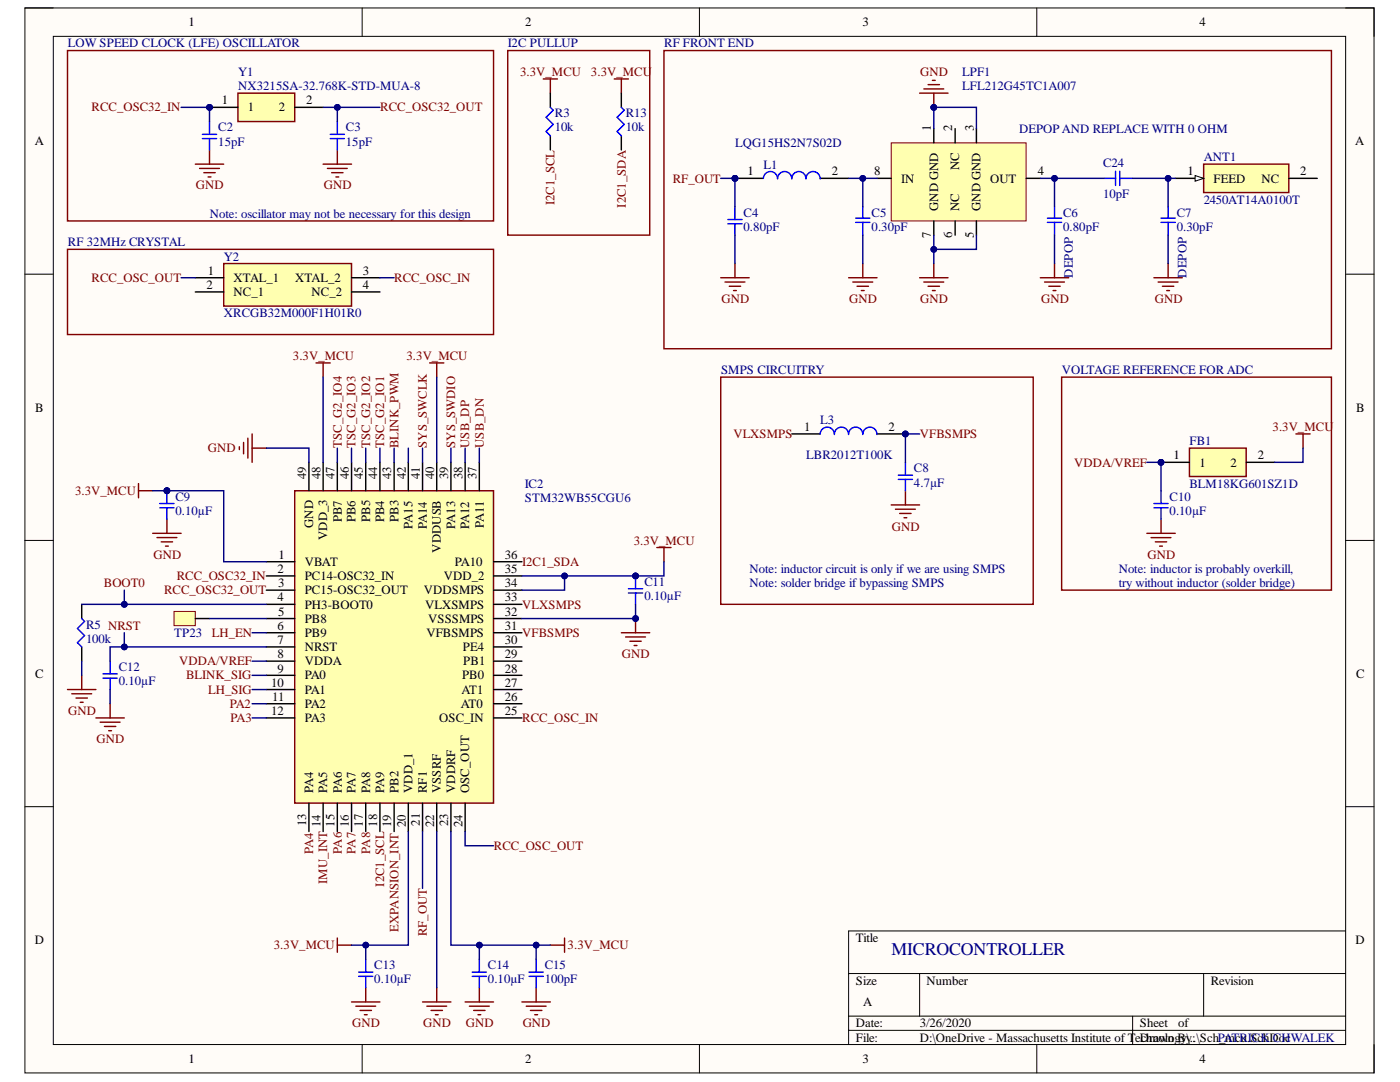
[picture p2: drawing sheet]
<svg xmlns="http://www.w3.org/2000/svg" width="279mm" height="216mm" viewBox="0 0 279 216" stroke-linecap="round" stroke-linejoin="round" font-family="sans-serif">
<path d="M5 1.6h269.2v212.5h-269.2z" fill-rule="evenodd" fill="#fffcf8"/>
<path d="M5 1.6h269.2v212.5h-269.2z" fill="none" stroke="#000" stroke-width=".2"/>
<path d="M10.6 7.3h258v201.1h-258z" fill-rule="evenodd" fill="#fffcf8"/>
<g fill="none" stroke="#000" stroke-width=".2">
<path d="M5 1.6h5.6M10.6 7.3h258v201.1h-258zM72.3 1.6v5.7M139.6 1.6v5.7M206.9 1.6v5.7M268.6 1.6h5.6v5.7M5 54.7h5.6M268.6 54.7h5.6M5 107.8h5.6M268.6 107.8h5.6M5 161h5.6M268.6 161h5.6"/>
<path d="M169.4 194.3h99.2M183.5 194.3v8.5M240.2 194.3v8.5M268.6 185.8h-99.2v22.6M72.3 208.4v5.7M139.6 208.4v5.7M169.4 202.8h99.2M169.4 205.6h99.2M206.9 208.4v5.7M226 202.8v5.6M274.2 208.4v5.7"/>
</g>
<path d="M58.8 97.9h39.7v62.4h-39.7z" fill-rule="evenodd" fill="#ffffb0"/>
<path d="M58.8 97.9h39.7v62.4h-39.7zM19.1 143.3h5.7M20 144.1h4M20.8 145h2.3M21.7 145.8h.6M22 140.4v2.9M84.3 199.9h5.7M87.2 197.1v2.8M85.2 200.8h3.9M86 201.6h2.3M86.9 202.5h.5" fill="none" stroke="#800000" stroke-width=".29"/>
<g fill="none" stroke="#000" stroke-width=".29">
<path d="M61.7 92.3v5.6M64.5 92.3v5.6M67.3 92.3v5.6M70.2 92.3v5.6M73 92.3v5.6M75.8 92.3v5.6M78.7 92.3v5.6M81.5 92.3v5.6M84.3 92.3v5.6M87.2 92.3v5.6M90 92.3v5.6M92.8 92.3v5.6"/>
<path d="M95.7 92.3v5.6M53.1 112.1h5.7M53.1 114.9h5.7M53.1 117.8h5.7M98.5 112.1h5.7M98.5 114.9h5.7M98.5 117.8h5.7M53.1 120.6h5.7M53.1 123.4h5.7M53.1 126.3h5.7M53.1 129.1h5.7M53.1 131.9h5.7"/>
<path d="M53.1 134.8h5.7M53.1 137.6h5.7M98.5 120.6h5.7M98.5 123.4h5.7M98.5 126.3h5.7M98.5 129.1h5.7M98.5 131.9h5.7M98.5 134.8h5.7M98.5 137.6h5.7M53.1 140.4h5.7M53.1 143.3h5.7M98.5 140.4h5.7"/>
<path d="M98.5 143.3h5.7M61.7 160.3v5.6M64.5 160.3v5.6M67.3 160.3v5.6M70.2 160.3v5.6M73 160.3v5.6M75.8 160.3v5.6M78.7 160.3v5.6M81.5 160.3v5.6M84.3 160.3v5.6M87.2 160.3v5.6M90 160.3v5.6"/>
<path d="M92.8 160.3v5.6"/>
</g>
<circle cx="146.7" cy="35.6" r=".57" fill="#000080"/>
<circle cx="146.7" cy="35.6" r=".57" fill="none" stroke="#000080" stroke-width=".2"/>
<path d="M146.7 35.6h5.6" fill="none" stroke="#000" stroke-width=".29"/>
<circle cx="146.7" cy="35.6" r=".57" fill="#000080"/>
<circle cx="146.7" cy="35.6" r=".57" fill="none" stroke="#000080" stroke-width=".2"/>
<path d="M163.7 35.6h5.7" fill="none" stroke="#000" stroke-width=".29"/>
<path d="M152.3 35.6a1.42 1.42 0 0 1 1.5-1.4 1.42 1.42 0 0 1 1.4 1.5M155.2 35.6a1.42 1.42 0 0 1 1.5-1.4 1.42 1.42 0 0 1 1.3 1.5M158 35.6a1.42 1.42 0 0 1 1.5-1.4 1.42 1.42 0 0 1 1.3 1.5M160.9 35.6a1.42 1.42 0 0 1 1.4-1.4 1.42 1.42 0 0 1 1.4 1.5M145.3 44.7h2.8M145.3 43.8h2.8M146.7 41.3v2.5M146.7 44.7v2.2M170.8 43.5h2.8M170.8 44.4h2.8M172.2 41.3v2.2M172.2 44.4v2.5" fill="none" stroke="#00f" stroke-width=".29"/>
<g fill="none" stroke="#800000" stroke-width=".29">
<path d="M183.5 18.6h5.7M184.4 17.7h3.9M185.2 16.9h2.3M186.1 16h.5M186.4 18.6v2.8M143.8 55.4h5.7M144.7 56.3h4M145.5 57.1h2.3M146.4 58h.6M146.7 52.6v2.8M169.4 55.4h5.6M170.2 56.3h4"/>
<path d="M171 57.1h2.3M171.9 58h.6M172.2 52.6v2.8M183.5 55.4h5.7M184.4 56.3h3.9M185.2 57.1h2.3M186.1 58h.5M186.4 52.6v2.8"/>
</g>
<circle cx="186.4" cy="21.4" r=".57" fill="#000080"/>
<circle cx="186.4" cy="21.4" r=".57" fill="none" stroke="#000080" stroke-width=".2"/>
<path d="M177.9 28.5h26.9v15.6h-26.9z" fill-rule="evenodd" fill="#ffffb0"/>
<path d="M177.9 28.5h26.9v15.6h-26.9z" fill="none" stroke="#800000" stroke-width=".2"/>
<path d="M175 35.6h2.9M186.4 25.7v2.8M190.6 25.7v2.8M194.9 25.7v2.8M204.8 35.6h2.8M186.4 44.1v2.8M190.6 44.1v2.8M194.9 44.1v2.8" fill="none" stroke="#000" stroke-width=".29"/>
<path d="M132.5 10.1h133.2v59.5h-133.2zM13.5 137.6h5.6M14.3 138.4h4M15.2 139.3h2.2M16.3 134.8v2.8M16 140.1h.6" fill="none" stroke="#800000" stroke-width=".29"/>
<circle cx="41.8" cy="21.4" r=".57" fill="#000080"/>
<circle cx="41.8" cy="21.4" r=".57" fill="none" stroke="#000080" stroke-width=".2"/>
<path d="M47.5 18.6h11.3v5.7h-11.3z" fill-rule="evenodd" fill="#ffffb0"/>
<path d="M47.5 18.6h11.3v5.7h-11.3z" fill="none" stroke="#800000" stroke-width=".29"/>
<path d="M41.8 21.4h5.7" fill="none" stroke="#000" stroke-width=".29"/>
<circle cx="41.8" cy="21.4" r=".57" fill="#000080"/>
<circle cx="41.8" cy="21.4" r=".57" fill="none" stroke="#000080" stroke-width=".2"/>
<path d="M58.8 21.4h5.7" fill="none" stroke="#000" stroke-width=".29"/>
<path d="M39 32.8h5.6M39.8 33.6h4M40.7 34.5h2.2M41.5 35.3h.6M41.8 29.9v2.9M64.5 32.8h5.7M65.3 33.6h4M66.2 34.5h2.3M67 35.3h.6M67.3 29.9v2.9" fill="none" stroke="#800000" stroke-width=".29"/>
<path d="M44.6 52.6h25.6v8.5h-25.6z" fill-rule="evenodd" fill="#ffffb0"/>
<g fill="none" stroke="#800000" stroke-width=".29">
<path d="M44.6 52.6h25.6v8.5h-25.6zM47.8 89.1v.6M48.6 88.3v2.3M49.5 87.4v4M50.3 86.6v5.7M50.3 89.4h2.8M131.1 109.3h2.8M132.5 109.3v2.8M124 126.3h5.7M124.9 127.1h3.9M125.7 128h2.3M126.6 128.8h.5"/>
<path d="M126.8 123.4v2.9M67.3 188.6h2.9M67.3 187.2v2.8M70.2 199.9h5.6M73 197.1v2.8M92.8 199.9h5.7M95.7 197.1v2.8M104.2 199.9h5.6M107 197.1v2.8M109.8 188.6h2.9M112.7 187.2v2.8M71 200.8h4"/>
<path d="M71.9 201.6h2.2M72.7 202.5h.6M93.7 200.8h3.9M94.5 201.6h2.3M95.4 202.5h.5M105 200.8h4M105.9 201.6h2.2M106.7 202.5h.6"/>
</g>
<path d="M39 55.4h5.6M39 58.3h5.6M70.2 55.4h5.6M70.2 58.3h5.6" fill="none" stroke="#000" stroke-width=".29"/>
<circle cx="126.8" cy="123.4" r=".57" fill="#000080"/>
<circle cx="126.8" cy="123.4" r=".57" fill="none" stroke="#000080" stroke-width=".2"/>
<g fill="none" stroke="#800000" stroke-width=".29">
<path d="M27.6 96.5v2.8M27.6 97.9h2.9M258.6 86.6h2.9M260 86.6v2.8M30.5 106.4h5.6M31.3 107.3h4M32.2 108.1h2.2M33 109h.6M33.3 103.6v2.8M228.9 106.4h5.6M229.7 107.3h4M230.6 108.1h2.2"/>
<path d="M231.4 109h.6M231.7 103.6v2.8"/>
</g>
<circle cx="180.7" cy="86.6" r=".57" fill="#000080"/>
<circle cx="180.7" cy="86.6" r=".57" fill="none" stroke="#000080" stroke-width=".2"/>
<path d="M158 86.6h5.7M175 86.6h5.7" fill="none" stroke="#000" stroke-width=".29"/>
<circle cx="180.7" cy="86.6" r=".57" fill="#000080"/>
<circle cx="180.7" cy="86.6" r=".57" fill="none" stroke="#000080" stroke-width=".2"/>
<g fill="none" stroke="#00f" stroke-width=".29">
<path d="M40.4 27.7h2.8M40.4 26.8h2.8M41.8 24.3v2.5M41.8 27.7v2.2M65.9 27.7h2.8M65.9 26.8h2.8M67.3 24.3v2.5M67.3 27.7v2.2M163.7 86.6a1.42 1.42 0 0 1 1.5-1.4 1.42 1.42 0 0 1 1.3 1.5M166.5 86.6a1.42 1.42 0 0 1 1.5-1.4 1.42 1.42 0 0 1 1.3 1.5M169.4 86.6a1.42 1.42 0 0 1 1.4-1.4 1.42 1.42 0 0 1 1.4 1.5M172.2 86.6a1.41 1.41 0 0 1 1.5-1.4 1.41 1.41 0 0 1 1.3 1.5"/>
<path d="M231.7 97.9v2.6M230.3 101.3h2.8M230.3 100.5h2.8M231.7 101.3v2.3M71.6 194.8h2.8M71.6 194h2.8M73 191.4v2.6M73 194.8v2.3M94.2 194.8h2.9M94.2 194h2.9M95.7 191.4v2.6M95.7 194.8v2.3"/>
</g>
<g fill="none" stroke="#800000" stroke-width=".29">
<path d="M13.5 10.1h85v34h-85zM101.3 10.1h28.4v36.8h-28.4zM108.4 15.8h2.8M109.8 15.8v2.8M122.6 15.8h2.8M124 15.8v2.8M13.5 49.8h85v17h-85zM143.8 75.3h62.4v45.3h-62.4zM211.9 75.3h53.8v42.5h-53.8zM180.7 97.9v2.9M177.9 100.8h5.6M178.7 101.6h4"/>
<path d="M179.6 102.5h2.2M180.4 103.3h.6"/>
</g>
<circle cx="126.8" cy="114.9" r=".57" fill="#000080"/>
<circle cx="126.8" cy="114.9" r=".57" fill="none" stroke="#000080" stroke-width=".2"/>
<circle cx="126.8" cy="114.9" r=".57" fill="#000080"/>
<circle cx="126.8" cy="114.9" r=".57" fill="none" stroke="#000080" stroke-width=".2"/>
<path d="M125.4 118.3h2.9M125.4 117.5h2.9M126.8 114.9v2.6M126.8 118.3v2.3" fill="none" stroke="#00f" stroke-width=".29"/>
<circle cx="33.3" cy="97.9" r=".57" fill="#000080"/>
<circle cx="33.3" cy="97.9" r=".57" fill="none" stroke="#000080" stroke-width=".2"/>
<circle cx="33.3" cy="97.9" r=".57" fill="#000080"/>
<circle cx="33.3" cy="97.9" r=".57" fill="none" stroke="#000080" stroke-width=".2"/>
<g fill="none" stroke="#00f" stroke-width=".29">
<path d="M109.8 21.4l.6 .6-1.4 1.4 1.4 1.4-1.4 1.4 .8 .9M209 43.5h2.9M209 44.4h2.9M210.5 41.3v2.2M210.5 44.4v2.5M231.7 43.5h2.8M231.7 44.4h2.8M233.1 41.3v2.2M233.1 44.4v2.5M33.3 97.9v2.6M179.3 95.7h2.8M179.3 94.8h2.8"/>
<path d="M180.7 92.3v2.5M180.7 95.7v2.2M31.9 101.3h2.8M31.9 100.5h2.8M33.3 101.3v2.3M20.6 135.3h2.8M20.6 134.5h2.8M22 131.9v2.6M22 135.3v2.3M105.6 194.8h2.8M105.6 194h2.8M107 191.4v2.6"/>
<path d="M107 194.8v2.3"/>
</g>
<path d="M109.8 18.6v2.8M109.8 27.1v2.8" fill="none" stroke="#000" stroke-width=".29"/>
<g fill="none" stroke="#800000" stroke-width=".29">
<path d="M207.6 55.4h5.7M208.5 56.3h3.9M209.3 57.1h2.3M210.2 58h.5M210.5 52.6v2.8M230.3 55.4h5.7M231.1 56.3h4M232 57.1h2.3M232.8 58h.6M233.1 52.6v2.8M63.1 72.4h2.8M64.5 72.4v2.9"/>
<path d="M85.7 72.4h2.9M87.2 72.4v2.9"/>
</g>
<path d="M240.2 32.8h17v5.6h-17z" fill-rule="evenodd" fill="#ffffb0"/>
<path d="M240.2 32.8h17v5.6h-17z" fill="none" stroke="#800000" stroke-width=".29"/>
<path d="M234.5 35.6h5.7" fill="none" stroke="#000" stroke-width=".29"/>
<path d="M238.5 35l1.7 .6-1.7 .6z" fill="#f8fcff"/>
<path d="M238.5 35l1.7 .6-1.7 .6z" fill="none" stroke="#000" stroke-width=".2"/>
<path d="M257.2 35.6h5.7" fill="none" stroke="#000" stroke-width=".29"/>
<circle cx="231.7" cy="92.3" r=".57" fill="#000080"/>
<circle cx="231.7" cy="92.3" r=".57" fill="none" stroke="#000080" stroke-width=".2"/>
<path d="M237.4 89.4h11.3v5.7h-11.3z" fill-rule="evenodd" fill="#ffffb0"/>
<path d="M237.4 89.4h11.3v5.7h-11.3z" fill="none" stroke="#800000" stroke-width=".29"/>
<path d="M231.7 92.3h5.7" fill="none" stroke="#000" stroke-width=".29"/>
<circle cx="231.7" cy="92.3" r=".57" fill="#000080"/>
<circle cx="231.7" cy="92.3" r=".57" fill="none" stroke="#000080" stroke-width=".2"/>
<path d="M248.7 92.3h5.7" fill="none" stroke="#000" stroke-width=".29"/>
<path d="M34.7 122h4.3v2.8h-4.3z" fill-rule="evenodd" fill="#ffffb0"/>
<path d="M34.7 122h4.3v2.8h-4.3z" fill="none" stroke="#800000" stroke-width=".2"/>
<path d="M124 18.6v2.8M124 27.1v2.8M16.3 120.6v2.8M16.3 129.1v2.8M39 123.4h2.8" fill="none" stroke="#000" stroke-width=".29"/>
<path d="M124 21.4l.6 .6-1.4 1.4 1.4 1.4-1.4 1.4 .8 .9M220.4 35.6h2.2M222.6 34.2v2.8M223.5 34.2v2.8M223.5 35.6h2.5M16.3 123.4l.6 .6-1.4 1.4 1.4 1.4-1.4 1.4 .8 .9" fill="none" stroke="#00f" stroke-width=".29"/>
<path d="M226 35.6h7.1" fill="none" stroke="#000080" stroke-width=".29"/>
<circle cx="233.1" cy="35.6" r=".57" fill="#000080"/>
<circle cx="233.1" cy="35.6" r=".57" fill="none" stroke="#000080" stroke-width=".2"/>
<path d="M16.3 120.6h36.8" fill="none" stroke="#000080" stroke-width=".29"/>
<circle cx="24.8" cy="120.6" r=".57" fill="#000080"/>
<circle cx="24.8" cy="120.6" r=".57" fill="none" stroke="#000080" stroke-width=".2"/>
<path d="M24.8 126.3v2.8h-2.8v2.8" fill="none" stroke="#000080" stroke-width=".29"/>
<circle cx="24.8" cy="129.1" r=".57" fill="#000080"/>
<circle cx="24.8" cy="129.1" r=".57" fill="none" stroke="#000080" stroke-width=".2"/>
<path d="M24.8 129.1h28.3" fill="none" stroke="#000080" stroke-width=".29"/>
<circle cx="24.8" cy="129.1" r=".57" fill="#000080"/>
<circle cx="24.8" cy="129.1" r=".57" fill="none" stroke="#000080" stroke-width=".2"/>
<path d="M30.5 97.9h2.8" fill="none" stroke="#000080" stroke-width=".29"/>
<circle cx="33.3" cy="97.9" r=".57" fill="#000080"/>
<circle cx="33.3" cy="97.9" r=".57" fill="none" stroke="#000080" stroke-width=".2"/>
<path d="M33.3 97.9h11.3v14.2h8.5" fill="none" stroke="#000080" stroke-width=".29"/>
<circle cx="33.3" cy="97.9" r=".57" fill="#000080"/>
<circle cx="33.3" cy="97.9" r=".57" fill="none" stroke="#000080" stroke-width=".2"/>
<path d="M36.1 21.4h5.7v2.9M36.1 55.4h2.9" fill="none" stroke="#000080" stroke-width=".29"/>
<circle cx="41.8" cy="21.4" r=".57" fill="#000080"/>
<circle cx="41.8" cy="21.4" r=".57" fill="none" stroke="#000080" stroke-width=".2"/>
<path d="M64.5 21.4h2.8v2.9M53.1 89.4h8.6v2.9M41.8 123.4h11.3M50.3 137.6h2.8M50.3 134.8h2.8M50.3 131.9h2.8M50.3 126.3h2.8M50.3 143.3h2.8M50.3 140.4h2.8" fill="none" stroke="#000080" stroke-width=".29"/>
<circle cx="67.3" cy="21.4" r=".57" fill="#000080"/>
<circle cx="67.3" cy="21.4" r=".57" fill="none" stroke="#000080" stroke-width=".2"/>
<path d="M67.3 21.4h8.5" fill="none" stroke="#000080" stroke-width=".29"/>
<circle cx="67.3" cy="21.4" r=".57" fill="#000080"/>
<circle cx="67.3" cy="21.4" r=".57" fill="none" stroke="#000080" stroke-width=".2"/>
<path d="M81.5 165.9v22.7h-11.3" fill="none" stroke="#000080" stroke-width=".29"/>
<circle cx="73" cy="188.6" r=".57" fill="#000080"/>
<circle cx="73" cy="188.6" r=".57" fill="none" stroke="#000080" stroke-width=".2"/>
<path d="M75.8 55.4h2.9M90 165.9v22.7h19.8" fill="none" stroke="#000080" stroke-width=".29"/>
<circle cx="95.7" cy="188.6" r=".57" fill="#000080"/>
<circle cx="95.7" cy="188.6" r=".57" fill="none" stroke="#000080" stroke-width=".2"/>
<circle cx="107" cy="188.6" r=".57" fill="#000080"/>
<circle cx="107" cy="188.6" r=".57" fill="none" stroke="#000080" stroke-width=".2"/>
<path d="M126.8 120.6v2.8h-22.6M92.8 165.9v2.9h5.7" fill="none" stroke="#000080" stroke-width=".29"/>
<circle cx="126.8" cy="123.4" r=".57" fill="#000080"/>
<circle cx="126.8" cy="123.4" r=".57" fill="none" stroke="#000080" stroke-width=".2"/>
<path d="M112.7 114.9v2.9h-8.5" fill="none" stroke="#000080" stroke-width=".29"/>
<circle cx="112.7" cy="114.9" r=".57" fill="#000080"/>
<circle cx="112.7" cy="114.9" r=".57" fill="none" stroke="#000080" stroke-width=".2"/>
<path d="M132.5 112.1v2.8h-28.3" fill="none" stroke="#000080" stroke-width=".29"/>
<circle cx="112.7" cy="114.9" r=".57" fill="#000080"/>
<circle cx="112.7" cy="114.9" r=".57" fill="none" stroke="#000080" stroke-width=".2"/>
<circle cx="126.8" cy="114.9" r=".57" fill="#000080"/>
<circle cx="126.8" cy="114.9" r=".57" fill="none" stroke="#000080" stroke-width=".2"/>
<path d="M143.8 35.6h2.9" fill="none" stroke="#000080" stroke-width=".29"/>
<circle cx="146.7" cy="35.6" r=".57" fill="#000080"/>
<circle cx="146.7" cy="35.6" r=".57" fill="none" stroke="#000080" stroke-width=".2"/>
<path d="M169.4 35.6h5.6" fill="none" stroke="#000080" stroke-width=".29"/>
<circle cx="172.2" cy="35.6" r=".57" fill="#000080"/>
<circle cx="172.2" cy="35.6" r=".57" fill="none" stroke="#000080" stroke-width=".2"/>
<path d="M183.5 86.6h-2.8v5.7" fill="none" stroke="#000080" stroke-width=".29"/>
<circle cx="180.7" cy="86.6" r=".57" fill="#000080"/>
<circle cx="180.7" cy="86.6" r=".57" fill="none" stroke="#000080" stroke-width=".2"/>
<path d="M194.9 46.9v2.9h-8.5v2.8" fill="none" stroke="#000080" stroke-width=".29"/>
<circle cx="186.4" cy="49.8" r=".57" fill="#000080"/>
<circle cx="186.4" cy="49.8" r=".57" fill="none" stroke="#000080" stroke-width=".2"/>
<path d="M186.4 21.4h8.5v4.3" fill="none" stroke="#000080" stroke-width=".29"/>
<circle cx="186.4" cy="21.4" r=".57" fill="#000080"/>
<circle cx="186.4" cy="21.4" r=".57" fill="none" stroke="#000080" stroke-width=".2"/>
<path d="M207.6 35.6h2.9v5.7" fill="none" stroke="#000080" stroke-width=".29"/>
<circle cx="210.4" cy="35.6" r=".57" fill="#000080"/>
<circle cx="210.4" cy="35.6" r=".57" fill="none" stroke="#000080" stroke-width=".2"/>
<path d="M210.5 35.6h9.9" fill="none" stroke="#000080" stroke-width=".29"/>
<circle cx="210.4" cy="35.6" r=".57" fill="#000080"/>
<circle cx="210.4" cy="35.6" r=".57" fill="none" stroke="#000080" stroke-width=".2"/>
<path d="M228.9 92.3h2.8v5.6" fill="none" stroke="#000080" stroke-width=".29"/>
<circle cx="231.7" cy="92.3" r=".57" fill="#000080"/>
<circle cx="231.7" cy="92.3" r=".57" fill="none" stroke="#000080" stroke-width=".2"/>
<path d="M234.5 35.6h-1.4v5.7" fill="none" stroke="#000080" stroke-width=".29"/>
<circle cx="233.1" cy="35.6" r=".57" fill="#000080"/>
<circle cx="233.1" cy="35.6" r=".57" fill="none" stroke="#000080" stroke-width=".2"/>
<path d="M260 89.4v2.9h-5.6M24.8 117.8v2.8M16.3 131.9v2.9M22 137.6v2.8" fill="none" stroke="#000080" stroke-width=".29"/>
<circle cx="24.8" cy="120.6" r=".57" fill="#000080"/>
<circle cx="24.8" cy="120.6" r=".57" fill="none" stroke="#000080" stroke-width=".2"/>
<path d="M64.5 75.3v17M67.3 89.4v2.9M70.2 89.4v2.9M73 188.6v2.8" fill="none" stroke="#000080" stroke-width=".29"/>
<circle cx="73" cy="188.6" r=".57" fill="#000080"/>
<circle cx="73" cy="188.6" r=".57" fill="none" stroke="#000080" stroke-width=".2"/>
<path d="M87.2 75.3v17M73 89.4v2.9M75.8 89.4v2.9M78.7 89.4v2.9M81.5 89.4v2.9M84.3 89.4v2.9M90 89.4v2.9M92.8 89.4v2.9M84.3 165.9v11.4M87.2 165.9v31.2M95.7 188.6v2.8" fill="none" stroke="#000080" stroke-width=".29"/>
<circle cx="95.7" cy="188.6" r=".57" fill="#000080"/>
<circle cx="95.7" cy="188.6" r=".57" fill="none" stroke="#000080" stroke-width=".2"/>
<path d="M95.7 89.4v2.9M107 188.6v2.8" fill="none" stroke="#000080" stroke-width=".29"/>
<circle cx="107" cy="188.6" r=".57" fill="#000080"/>
<circle cx="107" cy="188.6" r=".57" fill="none" stroke="#000080" stroke-width=".2"/>
<path d="M146.7 35.6v5.7M146.7 46.9v5.7" fill="none" stroke="#000080" stroke-width=".29"/>
<circle cx="146.7" cy="35.6" r=".57" fill="#000080"/>
<circle cx="146.7" cy="35.6" r=".57" fill="none" stroke="#000080" stroke-width=".2"/>
<path d="M172.2 35.6v5.7M172.2 46.9v5.7" fill="none" stroke="#000080" stroke-width=".29"/>
<circle cx="172.2" cy="35.6" r=".57" fill="#000080"/>
<circle cx="172.2" cy="35.6" r=".57" fill="none" stroke="#000080" stroke-width=".2"/>
<path d="M186.4 46.9v2.9" fill="none" stroke="#000080" stroke-width=".29"/>
<circle cx="186.4" cy="49.8" r=".57" fill="#000080"/>
<circle cx="186.4" cy="49.8" r=".57" fill="none" stroke="#000080" stroke-width=".2"/>
<path d="M186.4 21.4v4.3" fill="none" stroke="#000080" stroke-width=".29"/>
<circle cx="186.4" cy="21.4" r=".57" fill="#000080"/>
<circle cx="186.4" cy="21.4" r=".57" fill="none" stroke="#000080" stroke-width=".2"/>
<path d="M210.5 46.9v5.7M233.1 46.9v5.7" fill="none" stroke="#000080" stroke-width=".29"/>
<text font-size="3.6" fill="#000080" x="177.9" y="190.6">MICROCONTROLLER</text>
<g font-size="2.5">
<text x="37.6" y="5.2">1</text>
<text x="104.8" y="5.2">2</text>
<text x="172.2" y="5.2">3</text>
<text x="239.4" y="5.2">4</text>
<text x="44.2" y="20.8">1</text>
<text x="49.5" y="22.2">1</text>
<text x="55.7" y="22.2">2</text>
<text x="61.1" y="20.8">2</text>
<text x="6.9" y="29">A</text>
<text x="185.8" y="26.2" transform="rotate(-90 185.8 26.2)">1</text>
<text x="190" y="26.2" transform="rotate(-90 190 26.2)">2</text>
<text x="194.3" y="26.2" transform="rotate(-90 194.3 26.2)">3</text>
<text x="270.5" y="29">A</text>
<text x="149.1" y="35">1</text>
<text x="166" y="35">2</text>
<text x="174.4" y="35">8</text>
<text x="191.4" y="33.9" transform="rotate(-90 191.4 33.9)">NC</text>
<text x="207.1" y="35">4</text>
<text x="237" y="35">1</text>
<text x="259.5" y="35">2</text>
<text x="179.9" y="36.5">IN</text>
<text x="197.6" y="36.5">OUT</text>
<text x="242.2" y="36.5">FEED</text>
<text x="251.8" y="36.5">NC</text>
<text x="185.8" y="47.5" transform="rotate(-90 185.8 47.5)">7</text>
<text x="187.2" y="42.1" transform="rotate(-90 187.2 42.1)">GND GND</text>
<text x="190" y="47.5" transform="rotate(-90 190 47.5)">6</text>
<text x="191.4" y="42.1" transform="rotate(-90 191.4 42.1)">NC</text>
<text x="194.3" y="47.4" transform="rotate(-90 194.3 47.4)">5</text>
<text x="195.7" y="42.1" transform="rotate(-90 195.7 42.1)">GND GND</text>
<text x="41.2" y="57.7">2</text>
<text x="41.5" y="54.8">1</text>
<text x="46.6" y="56.2">XTAL_1</text>
<text x="46.6" y="59.1">NC_1</text>
<text x="58.9" y="56.2">XTAL_2</text>
<text x="62.2" y="59.1">NC_2</text>
<text x="72.4" y="54.8">3</text>
<text x="72.4" y="57.7">4</text>
<text x="7" y="82.1">B</text>
<text x="270.6" y="82.1">B</text>
<text x="160.5" y="86">1</text>
<text x="177.3" y="86">2</text>
<text x="61.1" y="95.7" transform="rotate(-90 61.1 95.7)">49</text>
<text x="64" y="95.7" transform="rotate(-90 64 95.7)">48</text>
<text x="66.7" y="95.7" transform="rotate(-90 66.7 95.7)">47</text>
<text x="69.6" y="95.7" transform="rotate(-90 69.6 95.7)">46</text>
<text x="72.4" y="95.7" transform="rotate(-90 72.4 95.7)">45</text>
<text x="75.3" y="95.7" transform="rotate(-90 75.3 95.7)">44</text>
<text x="78.1" y="95.7" transform="rotate(-90 78.1 95.7)">43</text>
<text x="81" y="95.7" transform="rotate(-90 81 95.7)">42</text>
<text x="83.8" y="95.7" transform="rotate(-90 83.8 95.7)">41</text>
<text x="86.6" y="95.7" transform="rotate(-90 86.6 95.7)">40</text>
<text x="89.4" y="95.7" transform="rotate(-90 89.4 95.7)">39</text>
<text x="92.3" y="95.7" transform="rotate(-90 92.3 95.7)">38</text>
<text x="95.1" y="95.7" transform="rotate(-90 95.1 95.7)">37</text>
<text x="234.2" y="91.7">1</text>
<text x="239.4" y="93.1">1</text>
<text x="245.6" y="93.1">2</text>
<text x="251" y="91.7">2</text>
<text x="62.5" y="105.4" transform="rotate(-90 62.5 105.4)">GND</text>
<text x="65.3" y="107.8" transform="rotate(-90 65.3 107.8)">VDD_3</text>
<text x="68.2" y="104.2" transform="rotate(-90 68.2 104.2)">PB7</text>
<text x="71" y="104.2" transform="rotate(-90 71 104.2)">PB6</text>
<text x="73.9" y="104.1" transform="rotate(-90 73.9 104.1)">PB5</text>
<text x="76.6" y="104.2" transform="rotate(-90 76.6 104.2)">PB4</text>
<text x="79.5" y="104.1" transform="rotate(-90 79.5 104.1)">PB3</text>
<text x="82.3" y="105.6" transform="rotate(-90 82.3 105.6)">PA15</text>
<text x="85.2" y="105.6" transform="rotate(-90 85.2 105.6)">PA14</text>
<text x="90.9" y="105.6" transform="rotate(-90 90.9 105.6)">PA13</text>
<text x="93.7" y="105.6" transform="rotate(-90 93.7 105.6)">PA12</text>
<text x="96.5" y="105.4" transform="rotate(-90 96.5 105.4)">PA11</text>
<text x="55.6" y="111.6">1</text>
<text x="60.8" y="112.9">VBAT</text>
<text x="88" y="110.3" transform="rotate(-90 88 110.3)">VDDUSB</text>
<text x="90.8" y="112.9">PA10</text>
<text x="100.8" y="111.6">36</text>
<text x="55.4" y="114.3">2</text>
<text x="55.5" y="117.2">3</text>
<text x="60.8" y="115.8">PC14-OSC32_IN</text>
<text x="60.8" y="118.6">PC15-OSC32_OUT</text>
<text x="84.6" y="118.6">VDDSMPS</text>
<text x="88.6" y="115.8">VDD_2</text>
<text x="100.8" y="114.3">35</text>
<text x="100.8" y="117.2">34</text>
<text x="55.4" y="120">4</text>
<text x="55.4" y="125.7">6</text>
<text x="55.5" y="122.9">5</text>
<text x="60.8" y="121.5">PH3-BOOT0</text>
<text x="60.8" y="124.2">PB8</text>
<text x="84.9" y="121.5">VLXSMPS</text>
<text x="85.4" y="124.2">VSSSMPS</text>
<text x="100.8" y="120">33</text>
<text x="100.8" y="122.9">32</text>
<text x="100.8" y="125.7">31</text>
<text x="55.4" y="128.6">7</text>
<text x="55.4" y="131.3">8</text>
<text x="60.8" y="127.1">PB9</text>
<text x="60.8" y="129.9">NRST</text>
<text x="85.1" y="127.1">VFBSMPS</text>
<text x="92.4" y="129.9">PE4</text>
<text x="100.8" y="128.6">30</text>
<text x="100.8" y="131.3">29</text>
<text x="7" y="135.2">C</text>
<text x="54.1" y="137">10</text>
<text x="55.4" y="134.2">9</text>
<text x="60.8" y="132.8">VDDA</text>
<text x="60.8" y="135.6">PA0</text>
<text x="92.2" y="135.6">PB0</text>
<text x="92.5" y="132.8">PB1</text>
<text x="100.8" y="134.2">28</text>
<text x="100.8" y="137">27</text>
<text x="270.6" y="135.2">C</text>
<text x="54.1" y="142.7">12</text>
<text x="54.3" y="139.9">11</text>
<text x="60.8" y="138.5">PA1</text>
<text x="60.8" y="141.2">PA2</text>
<text x="92" y="141.2">AT0</text>
<text x="92.1" y="138.5">AT1</text>
<text x="100.8" y="139.9">26</text>
<text x="100.8" y="142.7">25</text>
<text x="60.8" y="144.1">PA3</text>
<text x="87.6" y="144.1">OSC_IN</text>
<text x="62.5" y="158.2" transform="rotate(-90 62.5 158.2)">PA4</text>
<text x="65.3" y="158.2" transform="rotate(-90 65.3 158.2)">PA5</text>
<text x="68.2" y="158.2" transform="rotate(-90 68.2 158.2)">PA6</text>
<text x="71" y="158.2" transform="rotate(-90 71 158.2)">PA7</text>
<text x="73.9" y="158.2" transform="rotate(-90 73.9 158.2)">PA8</text>
<text x="76.6" y="158.2" transform="rotate(-90 76.6 158.2)">PA9</text>
<text x="79.5" y="158.2" transform="rotate(-90 79.5 158.2)">PB2</text>
<text x="82.3" y="158.2" transform="rotate(-90 82.3 158.2)">VDD_1</text>
<text x="85.2" y="158.2" transform="rotate(-90 85.2 158.2)">RF1</text>
<text x="88" y="158.2" transform="rotate(-90 88 158.2)">VSSRF</text>
<text x="90.9" y="158.2" transform="rotate(-90 90.9 158.2)">VDDRF</text>
<text x="93.7" y="158.2" transform="rotate(-90 93.7 158.2)">OSC_OUT</text>
<text x="61.1" y="164.8" transform="rotate(-90 61.1 164.8)">13</text>
<text x="64" y="165" transform="rotate(-90 64 165)">14</text>
<text x="66.7" y="164.9" transform="rotate(-90 66.7 164.9)">15</text>
<text x="69.6" y="165" transform="rotate(-90 69.6 165)">16</text>
<text x="72.4" y="164.9" transform="rotate(-90 72.4 164.9)">17</text>
<text x="75.3" y="164.9" transform="rotate(-90 75.3 164.9)">18</text>
<text x="78.1" y="165" transform="rotate(-90 78.1 165)">19</text>
<text x="81" y="165" transform="rotate(-90 81 165)">20</text>
<text x="83.8" y="164.8" transform="rotate(-90 83.8 164.8)">21</text>
<text x="86.6" y="165" transform="rotate(-90 86.6 165)">22</text>
<text x="89.4" y="164.8" transform="rotate(-90 89.4 164.8)">23</text>
<text x="92.3" y="165" transform="rotate(-90 92.3 165)">24</text>
<text x="6.9" y="188.3">D</text>
<text x="170.8" y="188">Title</text>
<text x="270.5" y="188.3">D</text>
<text x="170.8" y="196.6">Size</text>
<text x="184.9" y="196.6">Number</text>
<text x="241.6" y="196.6">Revision</text>
<text x="172.2" y="200.8">A</text>
<text x="170.8" y="205">Date:</text>
<text x="170.8" y="207.9">File:</text>
<text x="183.6" y="205">3/26/2020</text>
<text x="183.6" y="207.9">D:\OneDrive - Massachusetts Institute of T</text>
<text x="226.5" y="207.9">eDrawn y\..\Sch_mcu.SchDocWALEK</text>
<text x="227.5" y="205">Sheet</text>
<text x="227.6" y="207.9">chnologBy:</text>
<text x="235.1" y="205">of</text>
<text x="37.6" y="212.1">1</text>
<text x="104.8" y="212.1">2</text>
<text x="172.2" y="212.1">3</text>
<text x="239.4" y="212.1">4</text>
</g>
<g font-size="2.5" fill="#000080">
<text x="13.5" y="9.5">LOW SPEED CLOCK (LFE) OSCILLATOR</text>
<text x="101.4" y="9.5">I2C PULLUP</text>
<text x="132.6" y="9.5">RF FRONT END</text>
<text x="47.5" y="15.1">Y1</text>
<text x="192" y="15.1">LPF1</text>
<text x="47.5" y="18">NX3215SA-32.768K-STD-MUA-8</text>
<text x="110.7" y="23.4">R3</text>
<text x="124.9" y="23.4">R13</text>
<text x="192" y="18">LFL212G45TC1A007</text>
<text x="43.6" y="26.2">C2</text>
<text x="43.6" y="29.1">15pF</text>
<text x="69" y="26.2">C3</text>
<text x="69" y="29.1">15pF</text>
<text x="110.7" y="26.2">10k</text>
<text x="124.9" y="26.2">10k</text>
<text x="146.7" y="29.3">LQG15HS2N7S02D</text>
<text x="203.4" y="26.5">DEPOP AND REPLACE WITH 0 OHM</text>
<text x="152.4" y="33.7">L1</text>
<text x="220.1" y="33.3">C24</text>
<text x="240.3" y="32.1">ANT1</text>
<text x="220.1" y="39.6">10pF</text>
<text x="240.3" y="40.7">2450AT14A0100T</text>
<text x="41.9" y="43.5">Note: oscillator may not be necessary for this design</text>
<text x="148.4" y="43.2">C4</text>
<text x="148.4" y="46.1">0.80pF</text>
<text x="173.9" y="43.2">C5</text>
<text x="173.9" y="46.1">0.30pF</text>
<text x="212.2" y="43.2">C6</text>
<text x="212.2" y="46.1">0.80pF</text>
<text x="234.8" y="43.2">C7</text>
<text x="234.8" y="46.1">0.30pF</text>
<text x="13.5" y="49.1">RF 32MHz CRYSTAL</text>
<text x="44.7" y="52">Y2</text>
<text x="214.1" y="55.4" transform="rotate(-90 214.1 55.4)">DEPOP</text>
<text x="236.8" y="55.4" transform="rotate(-90 236.8 55.4)">DEPOP</text>
<text x="44.7" y="63.3">XRCGB32M000F1H01R0</text>
<text x="143.9" y="74.7">SMPS CIRCUITRY</text>
<text x="211.9" y="74.7">VOLTAGE REFERENCE FOR ADC</text>
<text x="163.7" y="84.7">L3</text>
<text x="237.4" y="88.8">FB1</text>
<text x="160.9" y="91.7">LBR2012T100K</text>
<text x="182.4" y="94.2">C8</text>
<text x="35" y="99.9">C9</text>
<text x="104.7" y="97.3">IC2</text>
<text x="104.7" y="100.2">STM32WB55CGU6</text>
<text x="182.4" y="97.1">4.7µF</text>
<text x="233.4" y="99.9">C10</text>
<text x="237.4" y="97.3">BLM18KG601SZ1D</text>
<text x="35" y="102.8">0.10µF</text>
<text x="233.4" y="102.8">0.10µF</text>
<text x="128.6" y="116.9">C11</text>
<text x="128.6" y="119.8">0.10µF</text>
<text x="149.6" y="114.3">Note: inductor circuit is only if we are using SMPS</text>
<text x="149.6" y="117.2">Note: solder bridge if bypassing SMPS</text>
<text x="223.3" y="114.3">Note: inductor is probably overkill,</text>
<text x="223.3" y="117.2">try without inductor (solder bridge)</text>
<text x="17.2" y="125.4">R5 NRST</text>
<text x="17.2" y="128.2">100k</text>
<text x="34.8" y="127.1">TP23</text>
<text x="23.7" y="133.9">C12</text>
<text x="23.7" y="136.8">0.10µF</text>
<text x="74.7" y="193.4">C13</text>
<text x="74.7" y="196.2">0.10µF</text>
<text x="97.4" y="193.4">C14</text>
<text x="97.4" y="196.2">0.10µF</text>
<text x="108.7" y="193.4">C15</text>
<text x="108.7" y="196.2">100pF</text>
<text x="243.1" y="207.9">PATRICK CH</text>
</g>
<g font-size="2.5" fill="#800000">
<text x="103.8" y="15.1">3.3V_MCU</text>
<text x="117.9" y="15.1">3.3V_MCU</text>
<text x="183.7" y="15.1">GND</text>
<text x="18.3" y="22.2">RCC_OSC32_IN</text>
<text x="75.9" y="22.2">RCC_OSC32_OUT</text>
<text x="39.1" y="37.8">GND</text>
<text x="64.6" y="37.8">GND</text>
<text x="110.7" y="40.9" transform="rotate(-90 110.7 40.9)">I2C1_SCL</text>
<text x="124.9" y="41.4" transform="rotate(-90 124.9 41.4)">I2C1_SDA</text>
<text x="134.3" y="36.5">RF_OUT</text>
<text x="18.3" y="56.2">RCC_OSC_OUT</text>
<text x="78.7" y="56.2">RCC_OSC_IN</text>
<text x="144" y="60.5">GND</text>
<text x="169.5" y="60.5">GND</text>
<text x="183.7" y="60.5">GND</text>
<text x="207.8" y="60.5">GND</text>
<text x="230.4" y="60.5">GND</text>
<text x="58.5" y="71.8">3.3V_MCU</text>
<text x="81.1" y="71.8">3.3V_MCU</text>
<text x="68.2" y="89.4" transform="rotate(-90 68.2 89.4)">TSC_G2_IO4</text>
<text x="71" y="89.4" transform="rotate(-90 71 89.4)">TSC_G2_IO3</text>
<text x="73.9" y="89.4" transform="rotate(-90 73.9 89.4)">TSC_G2_IO2</text>
<text x="76.6" y="89.4" transform="rotate(-90 76.6 89.4)">TSC_G2_IO1</text>
<text x="79.5" y="89.4" transform="rotate(-90 79.5 89.4)">BLINK_PWM</text>
<text x="85.2" y="89.4" transform="rotate(-90 85.2 89.4)">SYS_SWCLK</text>
<text x="90.9" y="89.4" transform="rotate(-90 90.9 89.4)">SYS_SWDIO</text>
<text x="93.7" y="89.4" transform="rotate(-90 93.7 89.4)">USB_DP</text>
<text x="96.5" y="89.4" transform="rotate(-90 96.5 89.4)">USB_DN</text>
<text x="146.4" y="87.5">VLXSMPS</text>
<text x="183.6" y="87.5">VFBSMPS</text>
<text x="254" y="86">3.3V_MCU</text>
<text x="41.5" y="90.2">GND</text>
<text x="214.4" y="93.1">VDDA/VREF</text>
<text x="15" y="98.8">3.3V_MCU</text>
<text x="178" y="105.9">GND</text>
<text x="30.6" y="111.6">GND</text>
<text x="104.2" y="112.9">I2C1_SDA</text>
<text x="126.5" y="108.7">3.3V_MCU</text>
<text x="229" y="111.6">GND</text>
<text x="20.7" y="117.2">BOOT0</text>
<text x="32.7" y="118.6">RCC_OSC32_OUT</text>
<text x="35.3" y="115.8">RCC_OSC32_IN</text>
<text x="104.2" y="121.5">VLXSMPS</text>
<text x="42.3" y="127.1">LH_EN</text>
<text x="104.2" y="127.1">VFBSMPS</text>
<text x="124.1" y="131.3">GND</text>
<text x="35.8" y="132.8">VDDA/VREF</text>
<text x="37.1" y="135.6">BLINK_SIG</text>
<text x="13.6" y="142.7">GND</text>
<text x="41.5" y="138.5">LH_SIG</text>
<text x="45.9" y="141.2">PA2</text>
<text x="19.3" y="148.3">GND</text>
<text x="46" y="144.1">PA3</text>
<text x="104.2" y="144.1">RCC_OSC_IN</text>
<text x="62.5" y="170.4" transform="rotate(-90 62.5 170.4)">PA4</text>
<text x="68.2" y="170.3" transform="rotate(-90 68.2 170.3)">PA6</text>
<text x="71" y="170.3" transform="rotate(-90 71 170.3)">PA7</text>
<text x="73.9" y="170.3" transform="rotate(-90 73.9 170.3)">PA8</text>
<text x="98.6" y="169.6">RCC_OSC_OUT</text>
<text x="65.3" y="176.3" transform="rotate(-90 65.3 176.3)">IMU_INT</text>
<text x="76.6" y="176.9" transform="rotate(-90 76.6 176.9)">I2C1_SCL</text>
<text x="79.5" y="185.9" transform="rotate(-90 79.5 185.9)">EXPANSION_INT</text>
<text x="54.7" y="189.4">3.3V_MCU</text>
<text x="85.2" y="186.8" transform="rotate(-90 85.2 186.8)">RF_OUT</text>
<text x="113.3" y="189.4">3.3V_MCU</text>
<text x="70.3" y="205">GND</text>
<text x="84.4" y="205">GND</text>
<text x="93" y="205">GND</text>
<text x="104.3" y="205">GND</text>
</g>
</svg>
